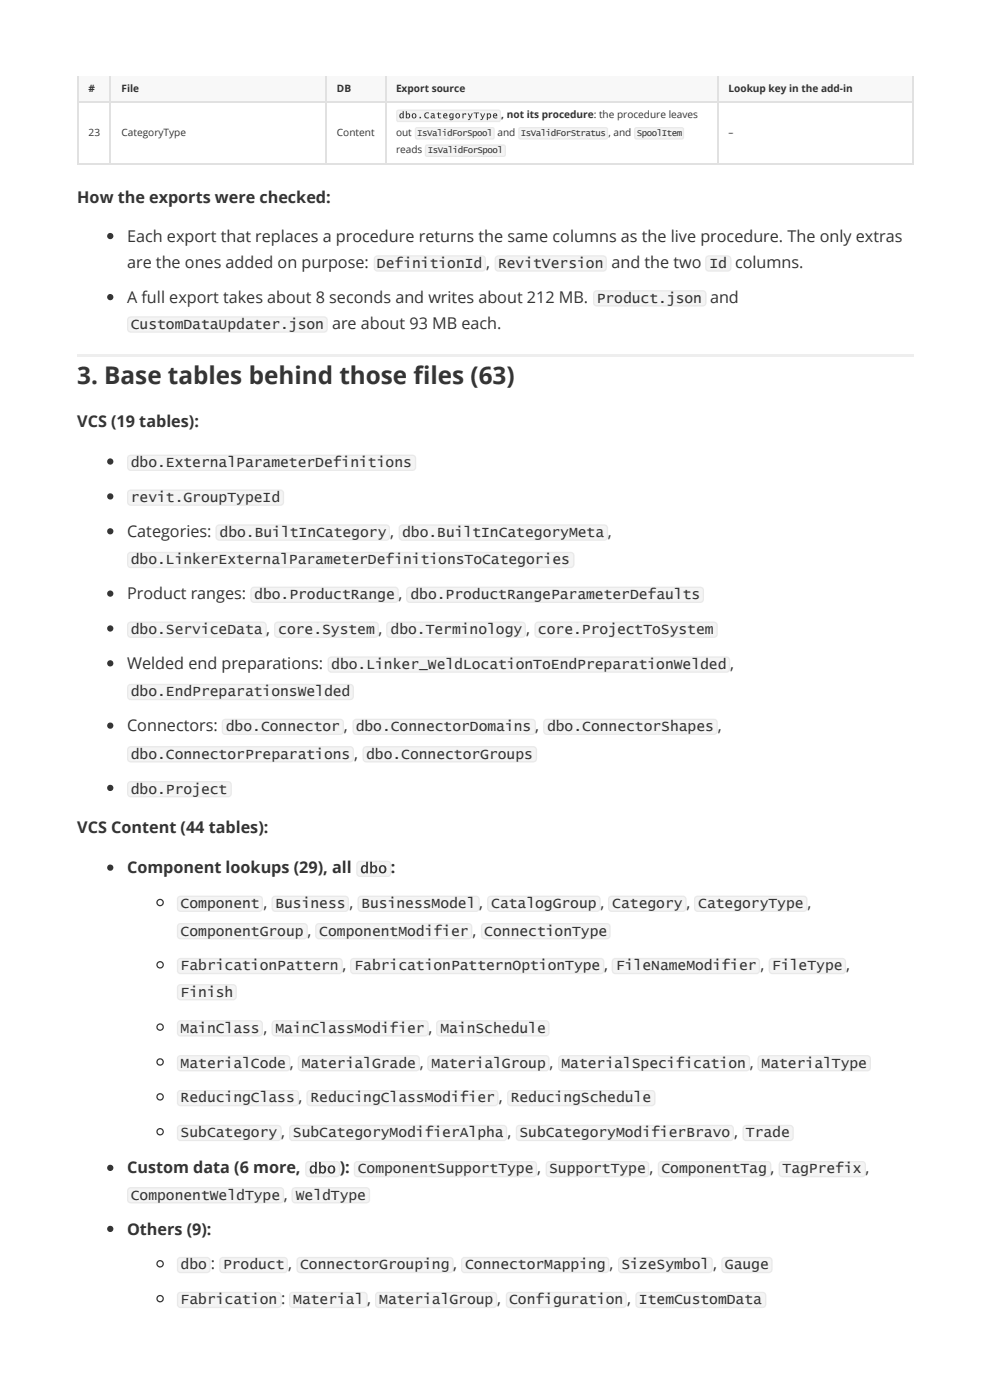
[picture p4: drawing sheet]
<svg xmlns="http://www.w3.org/2000/svg" width="210mm" height="297mm" viewBox="0 0 210 297" stroke-linecap="round" stroke-linejoin="round" font-family="sans-serif">
<g fill="#f8f8f8">
<path d="M16.7 16.1h6.8v5.6h-6.8z"/>
<path d="M23.5 16.1h45.8v5.6h-45.8z"/>
<path d="M69.3 16.1h12.5v5.6h-12.5z"/>
<path d="M81.8 16.1h70.6v5.6h-70.6z"/>
<path d="M152.4 16.1h41.5v5.6h-41.5z"/>
</g>
<path d="M16.4 16h177.5M16.5 15.9v19M23.4 15.9v19M69.2 15.9v19M81.9 15.9v19M152.5 15.9v19M193.8 15.9v19M16.4 21.6h177.5M16.4 34.8h177.5" fill="none" stroke="#dfe2e5" stroke-width=".26"/>
<path d="M84.3 23.4l.3-.1h21.3l.2 .1 .3 .3v1.7l-.2 .4-.3 .1h-21.3l-.2-.1-.3-.3v-1.7z" fill="#f3f4f4"/>
<path d="M84.4 23.5l21.5-.1 .3 .3v1.7l-.3 .4h-21.3l-.3-.3z" fill="none" stroke="#e7eaed" stroke-width=".26"/>
<path d="M88.3 27.1l.3-.1h16l.4 .4v1.8l-.2 .3-.3 .1h-16l-.4-.4v-1.7z" fill="#f3f4f4"/>
<path d="M88.3 27.2l16.3-.1 .3 .3v1.8l-.4 .3h-16l-.3-.4z" fill="none" stroke="#e7eaed" stroke-width=".26"/>
<path d="M110.2 27.1l.4-.1h18.1l.4 .4v1.8l-.2 .3-.3 .1h-18.1l-.4-.4v-1.7z" fill="#f3f4f4"/>
<path d="M110.3 27.2l18.4-.1 .3 .3v1.8l-.4 .3h-18.1l-.3-.4z" fill="none" stroke="#e7eaed" stroke-width=".26"/>
<path d="M134.8 27.1l.4-.1h9.7l.3 .4v1.8l-.2 .3-.2 .1h-9.7l-.4-.4v-1.7z" fill="#f3f4f4"/>
<path d="M134.9 27.2l9.9-.1 .3 .3v1.8l-.3 .3h-9.7l-.3-.4z" fill="none" stroke="#e7eaed" stroke-width=".26"/>
<path d="M90.4 30.8l.3-.1h16.3l.4 .4v1.8l-.2 .4h-.3h-16.3l-.4-.4v-1.7z" fill="#f3f4f4"/>
<path d="M90.5 30.9l16.5-.1 .3 .3v1.8l-.4 .3h-16.3l-.2-.4z" fill="none" stroke="#e7eaed" stroke-width=".26"/>
<circle cx="23.4" cy="50.1" r=".66" fill="#333"/>
<path d="M79.6 54.5l.6-.3h22.2a.79 .79 0 0 1 .8 .8v1.9a.79 .79 0 0 1-.8 .8h-22.2a.79 .79 0 0 1-.8-.8v-1.9z" fill="#f3f4f4"/>
<path d="M79.7 54.6l.5-.2h22.2a.66 .66 0 0 1 .7 .6v1.9a.66 .66 0 0 1-.7 .6h-22.2a.66 .66 0 0 1-.7-.6v-1.9z" fill="none" stroke="#e7eaed" stroke-width=".26"/>
<path d="M105.3 54.5l.5-.3h22.3a.79 .79 0 0 1 .8 .8v1.9a.79 .79 0 0 1-.8 .8h-22.3a.79 .79 0 0 1-.8-.8v-1.9z" fill="#f3f4f4"/>
<path d="M105.4 54.6l.4-.2h22.3a.66 .66 0 0 1 .6 .6v1.9a.66 .66 0 0 1-.6 .6h-22.3a.66 .66 0 0 1-.6-.6v-1.9z" fill="none" stroke="#e7eaed" stroke-width=".26"/>
<path d="M150 54.5l.5-.3h4a.79 .79 0 0 1 .8 .8v1.9a.79 .79 0 0 1-.8 .8h-4a.79 .79 0 0 1-.7-.8v-1.9z" fill="#f3f4f4"/>
<path d="M150.1 54.6l.4-.2h4a.66 .66 0 0 1 .7 .6v1.9a.66 .66 0 0 1-.7 .6h-4a.66 .66 0 0 1-.6-.6v-1.9z" fill="none" stroke="#e7eaed" stroke-width=".26"/>
<circle cx="23.4" cy="63.1" r=".66" fill="#333"/>
<path d="M126.2 61.9l.5-.3h22.5a.79 .79 0 0 1 .8 .8v1.9a.79 .79 0 0 1-.8 .8h-22.5a.79 .79 0 0 1-.8-.8v-1.9z" fill="#f3f4f4"/>
<path d="M126.3 62l.4-.2h22.5a.66 .66 0 0 1 .7 .6v1.9a.66 .66 0 0 1-.7 .7h-22.5a.66 .66 0 0 1-.6-.7v-1.9z" fill="none" stroke="#e7eaed" stroke-width=".26"/>
<path d="M27.2 67.4l.6-.2h41a.79 .79 0 0 1 .8 .8v1.9a.79 .79 0 0 1-.8 .7h-41a.79 .79 0 0 1-.8-.7v-1.9z" fill="#f3f4f4"/>
<path d="M27.3 67.5l.5-.2h41a.66 .66 0 0 1 .7 .7v1.9a.66 .66 0 0 1-.7 .6h-41a.66 .66 0 0 1-.7-.6v-1.9z" fill="none" stroke="#e7eaed" stroke-width=".26"/>
<path d="M16.4 75.1h177.5v.6h-177.5z" fill="#eee"/>
<circle cx="23.4" cy="98" r=".66" fill="#333"/>
<path d="M27.2 96.8l.6-.2h59.8a.79 .79 0 0 1 .8 .8v1.8a.79 .79 0 0 1-.8 .8h-59.8a.79 .79 0 0 1-.8-.8v-1.8z" fill="#f3f4f4"/>
<path d="M27.3 96.9l.5-.2h59.8a.66 .66 0 0 1 .6 .7v1.8a.66 .66 0 0 1-.6 .7h-59.8a.66 .66 0 0 1-.7-.7v-1.8z" fill="none" stroke="#e7eaed" stroke-width=".26"/>
<circle cx="23.4" cy="105.4" r=".66" fill="#333"/>
<path d="M27.2 104.2l.6-.2h31.7a.79 .79 0 0 1 .8 .8v1.8a.79 .79 0 0 1-.8 .8h-31.7a.79 .79 0 0 1-.8-.8v-1.8z" fill="#f3f4f4"/>
<path d="M27.3 104.3l.5-.2h31.7a.66 .66 0 0 1 .7 .7v1.8a.66 .66 0 0 1-.7 .7h-31.7a.66 .66 0 0 1-.7-.7v-1.8z" fill="none" stroke="#e7eaed" stroke-width=".26"/>
<circle cx="23.4" cy="112.8" r=".66" fill="#333"/>
<path d="M46 111.6l.6-.2h35.4a.79 .79 0 0 1 .8 .8v1.8a.79 .79 0 0 1-.8 .8h-35.4a.79 .79 0 0 1-.8-.8v-1.8z" fill="#f3f4f4"/>
<path d="M46.1 111.7l.5-.2h35.4a.66 .66 0 0 1 .7 .7v1.8a.66 .66 0 0 1-.7 .7h-35.4a.66 .66 0 0 1-.7-.7v-1.8z" fill="none" stroke="#e7eaed" stroke-width=".26"/>
<path d="M84.9 111.6l.6-.2h42.8a.79 .79 0 0 1 .8 .8v1.8a.79 .79 0 0 1-.8 .8h-42.8a.79 .79 0 0 1-.8-.8v-1.8z" fill="#f3f4f4"/>
<path d="M85 111.7l.5-.2h42.8a.66 .66 0 0 1 .7 .7v1.8a.66 .66 0 0 1-.7 .7h-42.8a.66 .66 0 0 1-.7-.7v-1.8z" fill="none" stroke="#e7eaed" stroke-width=".26"/>
<path d="M27.2 117.4l.6-.2h93.4a.79 .79 0 0 1 .8 .8v1.9a.79 .79 0 0 1-.8 .8h-93.4a.79 .79 0 0 1-.8-.8v-1.9z" fill="#f3f4f4"/>
<path d="M27.3 117.5l.5-.2h93.4a.66 .66 0 0 1 .6 .7v1.9a.66 .66 0 0 1-.6 .6h-93.4a.66 .66 0 0 1-.7-.6v-1.9z" fill="none" stroke="#e7eaed" stroke-width=".26"/>
<circle cx="23.4" cy="126.1" r=".66" fill="#333"/>
<path d="M53.4 124.9l.6-.3h29.9a.79 .79 0 0 1 .8 .8v1.9a.79 .79 0 0 1-.8 .8h-29.9a.79 .79 0 0 1-.8-.8v-1.9z" fill="#f3f4f4"/>
<path d="M53.5 124.9l.5-.1h29.9a.66 .66 0 0 1 .6 .6v1.9a.66 .66 0 0 1-.6 .6h-29.9a.66 .66 0 0 1-.7-.6v-1.9z" fill="none" stroke="#e7eaed" stroke-width=".26"/>
<path d="M86.5 124.9l.5-.3h61.7a.79 .79 0 0 1 .8 .8v1.9a.79 .79 0 0 1-.8 .8h-61.7a.79 .79 0 0 1-.7-.8v-1.9z" fill="#f3f4f4"/>
<path d="M86.6 124.9l.4-.1h61.7a.66 .66 0 0 1 .7 .6v1.9a.66 .66 0 0 1-.7 .6h-61.7a.66 .66 0 0 1-.6-.6v-1.9z" fill="none" stroke="#e7eaed" stroke-width=".26"/>
<circle cx="23.4" cy="133.5" r=".66" fill="#333"/>
<path d="M27.2 132.3l.6-.3h28a.79 .79 0 0 1 .8 .8v1.9a.79 .79 0 0 1-.8 .8h-28a.79 .79 0 0 1-.8-.8v-1.9z" fill="#f3f4f4"/>
<path d="M27.3 132.4l.5-.2h28a.66 .66 0 0 1 .7 .6v1.9a.66 .66 0 0 1-.7 .6h-28a.66 .66 0 0 1-.7-.6v-1.9z" fill="none" stroke="#e7eaed" stroke-width=".26"/>
<path d="M58.4 132.3l.6-.3h20.6a.79 .79 0 0 1 .8 .8v1.9a.79 .79 0 0 1-.8 .8h-20.6a.79 .79 0 0 1-.8-.8v-1.9z" fill="#f3f4f4"/>
<path d="M58.5 132.4l.5-.2h20.6a.66 .66 0 0 1 .7 .6v1.9a.66 .66 0 0 1-.7 .6h-20.6a.66 .66 0 0 1-.7-.6v-1.9z" fill="none" stroke="#e7eaed" stroke-width=".26"/>
<path d="M82.3 132.3l.5-.3h28.1a.79 .79 0 0 1 .8 .8v1.9a.79 .79 0 0 1-.8 .8h-28.1a.79 .79 0 0 1-.8-.8v-1.9z" fill="#f3f4f4"/>
<path d="M82.3 132.4l.5-.2h28.1a.66 .66 0 0 1 .6 .6v1.9a.66 .66 0 0 1-.6 .6h-28.1a.66 .66 0 0 1-.6-.6v-1.9z" fill="none" stroke="#e7eaed" stroke-width=".26"/>
<path d="M113.7 132.3l.6-.3h37.3a.79 .79 0 0 1 .8 .8v1.9a.79 .79 0 0 1-.8 .8h-37.3a.79 .79 0 0 1-.8-.8v-1.9z" fill="#f3f4f4"/>
<path d="M113.8 132.4l.5-.2h37.3a.66 .66 0 0 1 .7 .6v1.9a.66 .66 0 0 1-.7 .6h-37.3a.66 .66 0 0 1-.7-.6v-1.9z" fill="none" stroke="#e7eaed" stroke-width=".26"/>
<circle cx="23.4" cy="140.9" r=".66" fill="#333"/>
<path d="M69.8 139.7l.6-.3h83.9a.79 .79 0 0 1 .7 .8v1.9a.79 .79 0 0 1-.7 .8h-83.9a.79 .79 0 0 1-.8-.8v-1.9z" fill="#f3f4f4"/>
<path d="M69.9 139.8l.5-.2h83.9a.66 .66 0 0 1 .6 .6v1.9a.66 .66 0 0 1-.6 .6h-83.9a.66 .66 0 0 1-.7-.6v-1.9z" fill="none" stroke="#e7eaed" stroke-width=".26"/>
<path d="M27.2 145.5l.6-.2h46.5a.79 .79 0 0 1 .8 .8v1.8a.79 .79 0 0 1-.8 .8h-46.5a.79 .79 0 0 1-.8-.8v-1.8z" fill="#f3f4f4"/>
<path d="M27.3 145.6l.5-.2h46.5a.66 .66 0 0 1 .7 .7v1.8a.66 .66 0 0 1-.7 .7h-46.5a.66 .66 0 0 1-.7-.7v-1.8z" fill="none" stroke="#e7eaed" stroke-width=".26"/>
<circle cx="23.4" cy="154.1" r=".66" fill="#333"/>
<path d="M47.3 152.9l.6-.2h24.3a.79 .79 0 0 1 .8 .8v1.8a.79 .79 0 0 1-.8 .8h-24.3a.79 .79 0 0 1-.8-.8v-1.8z" fill="#f3f4f4"/>
<path d="M47.4 153l.5-.2h24.3a.66 .66 0 0 1 .7 .7v1.8a.66 .66 0 0 1-.7 .7h-24.3a.66 .66 0 0 1-.7-.7v-1.8z" fill="none" stroke="#e7eaed" stroke-width=".26"/>
<path d="M75.1 152.9l.6-.2h37.3a.79 .79 0 0 1 .8 .8v1.8a.79 .79 0 0 1-.8 .8h-37.3a.79 .79 0 0 1-.8-.8v-1.8z" fill="#f3f4f4"/>
<path d="M75.2 153l.5-.2h37.3a.66 .66 0 0 1 .6 .7v1.8a.66 .66 0 0 1-.6 .7h-37.3a.66 .66 0 0 1-.7-.7v-1.8z" fill="none" stroke="#e7eaed" stroke-width=".26"/>
<path d="M115.6 152.9l.6-.2h35.4a.79 .79 0 0 1 .8 .8v1.8a.79 .79 0 0 1-.8 .8h-35.4a.79 .79 0 0 1-.8-.8v-1.8z" fill="#f3f4f4"/>
<path d="M115.7 153l.5-.2h35.4a.66 .66 0 0 1 .7 .7v1.8a.66 .66 0 0 1-.7 .7h-35.4a.66 .66 0 0 1-.7-.7v-1.8z" fill="none" stroke="#e7eaed" stroke-width=".26"/>
<path d="M27.2 158.7l.6-.2h46.5a.79 .79 0 0 1 .8 .8v1.8a.79 .79 0 0 1-.8 .8h-46.5a.79 .79 0 0 1-.8-.8v-1.8z" fill="#f3f4f4"/>
<path d="M27.3 158.8l.5-.2h46.5a.66 .66 0 0 1 .7 .7v1.8a.66 .66 0 0 1-.7 .7h-46.5a.66 .66 0 0 1-.7-.7v-1.8z" fill="none" stroke="#e7eaed" stroke-width=".26"/>
<path d="M77.2 158.7l.6-.2h35.4a.79 .79 0 0 1 .8 .8v1.8a.79 .79 0 0 1-.8 .8h-35.4a.79 .79 0 0 1-.8-.8v-1.8z" fill="#f3f4f4"/>
<path d="M77.3 158.8l.5-.2h35.4a.66 .66 0 0 1 .7 .7v1.8a.66 .66 0 0 1-.7 .7h-35.4a.66 .66 0 0 1-.7-.7v-1.8z" fill="none" stroke="#e7eaed" stroke-width=".26"/>
<circle cx="23.4" cy="167.3" r=".66" fill="#333"/>
<path d="M27.2 166.1l.6-.2h20.6a.79 .79 0 0 1 .8 .8v1.8a.79 .79 0 0 1-.8 .8h-20.6a.79 .79 0 0 1-.8-.8v-1.8z" fill="#f3f4f4"/>
<path d="M27.3 166.2l.5-.2h20.6a.66 .66 0 0 1 .7 .7v1.8a.66 .66 0 0 1-.7 .7h-20.6a.66 .66 0 0 1-.7-.7v-1.8z" fill="none" stroke="#e7eaed" stroke-width=".26"/>
<circle cx="23.4" cy="184.3" r=".66" fill="#333"/>
<path d="M75.9 183.1l.6-.3h5.8a.79 .79 0 0 1 .8 .8v1.9a.79 .79 0 0 1-.8 .8h-5.8a.79 .79 0 0 1-.8-.8v-1.9z" fill="#f3f4f4"/>
<path d="M76 183.2l.5-.2h5.8a.66 .66 0 0 1 .6 .6v1.9a.66 .66 0 0 1-.6 .6h-5.8a.66 .66 0 0 1-.7-.6v-1.9z" fill="none" stroke="#e7eaed" stroke-width=".26"/>
<circle cx="34" cy="191.7" r=".66" fill="none" stroke="#333" stroke-width=".26"/>
<path d="M37.8 190.5l.6-.3h16.6a.79 .79 0 0 1 .8 .8v1.9a.79 .79 0 0 1-.8 .8h-16.6a.79 .79 0 0 1-.8-.8v-1.9z" fill="#f3f4f4"/>
<path d="M37.9 190.6l.5-.2h16.6a.66 .66 0 0 1 .7 .6v1.9a.66 .66 0 0 1-.7 .6h-16.6a.66 .66 0 0 1-.7-.6v-1.9z" fill="none" stroke="#e7eaed" stroke-width=".26"/>
<path d="M57.9 190.5l.6-.3h14.8a.79 .79 0 0 1 .8 .8v1.9a.79 .79 0 0 1-.8 .8h-14.8a.79 .79 0 0 1-.8-.8v-1.9z" fill="#f3f4f4"/>
<path d="M58 190.6l.5-.2h14.8a.66 .66 0 0 1 .7 .6v1.9a.66 .66 0 0 1-.7 .6h-14.8a.66 .66 0 0 1-.7-.6v-1.9z" fill="none" stroke="#e7eaed" stroke-width=".26"/>
<path d="M76.2 190.5l.5-.3h24.4a.79 .79 0 0 1 .8 .8v1.9a.79 .79 0 0 1-.8 .8h-24.4a.79 .79 0 0 1-.8-.8v-1.9z" fill="#f3f4f4"/>
<path d="M76.3 190.6l.4-.2h24.4a.66 .66 0 0 1 .6 .6v1.9a.66 .66 0 0 1-.6 .6h-24.4a.66 .66 0 0 1-.6-.6v-1.9z" fill="none" stroke="#e7eaed" stroke-width=".26"/>
<path d="M103.7 190.5l.5-.3h22.5a.79 .79 0 0 1 .8 .8v1.9a.79 .79 0 0 1-.8 .8h-22.5a.79 .79 0 0 1-.7-.8v-1.9z" fill="#f3f4f4"/>
<path d="M103.8 190.6l.4-.2h22.5a.66 .66 0 0 1 .7 .6v1.9a.66 .66 0 0 1-.7 .6h-22.5a.66 .66 0 0 1-.6-.6v-1.9z" fill="none" stroke="#e7eaed" stroke-width=".26"/>
<path d="M129.3 190.5l.6-.3h15.1a.79 .79 0 0 1 .8 .8v1.9a.79 .79 0 0 1-.8 .8h-15.1a.79 .79 0 0 1-.8-.8v-1.9z" fill="#f3f4f4"/>
<path d="M129.4 190.6l.5-.2h15.1a.66 .66 0 0 1 .7 .6v1.9a.66 .66 0 0 1-.7 .6h-15.1a.66 .66 0 0 1-.7-.6v-1.9z" fill="none" stroke="#e7eaed" stroke-width=".26"/>
<path d="M147.6 190.5l.6-.3h22.5a.79 .79 0 0 1 .7 .8v1.9a.79 .79 0 0 1-.7 .8h-22.5a.79 .79 0 0 1-.8-.8v-1.9z" fill="#f3f4f4"/>
<path d="M147.7 190.6l.5-.2h22.5a.66 .66 0 0 1 .6 .6v1.9a.66 .66 0 0 1-.6 .6h-22.5a.66 .66 0 0 1-.7-.6v-1.9z" fill="none" stroke="#e7eaed" stroke-width=".26"/>
<path d="M37.8 196.3l.6-.2h26.2a.79 .79 0 0 1 .8 .8v1.8a.79 .79 0 0 1-.8 .8h-26.2a.79 .79 0 0 1-.8-.8v-1.8z" fill="#f3f4f4"/>
<path d="M37.9 196.4l.5-.2h26.2a.66 .66 0 0 1 .6 .7v1.8a.66 .66 0 0 1-.6 .7h-26.2a.66 .66 0 0 1-.7-.7v-1.8z" fill="none" stroke="#e7eaed" stroke-width=".26"/>
<path d="M67.2 196.3l.5-.2h31.8a.79 .79 0 0 1 .8 .8v1.8a.79 .79 0 0 1-.8 .8h-31.8a.79 .79 0 0 1-.8-.8v-1.8z" fill="#f3f4f4"/>
<path d="M67.3 196.4l.4-.2h31.8a.66 .66 0 0 1 .6 .7v1.8a.66 .66 0 0 1-.6 .7h-31.8a.66 .66 0 0 1-.6-.7v-1.8z" fill="none" stroke="#e7eaed" stroke-width=".26"/>
<path d="M102.4 196.3l.5-.2h26a.79 .79 0 0 1 .7 .8v1.8a.79 .79 0 0 1-.7 .8h-26a.79 .79 0 0 1-.8-.8v-1.8z" fill="#f3f4f4"/>
<path d="M102.5 196.4l.4-.2h26a.66 .66 0 0 1 .6 .7v1.8a.66 .66 0 0 1-.6 .7h-26a.66 .66 0 0 1-.6-.7v-1.8z" fill="none" stroke="#e7eaed" stroke-width=".26"/>
<circle cx="34" cy="204.9" r=".66" fill="none" stroke="#333" stroke-width=".26"/>
<path d="M37.8 203.7l.6-.2h33.6a.79 .79 0 0 1 .8 .8v1.8a.79 .79 0 0 1-.8 .8h-33.6a.79 .79 0 0 1-.8-.8v-1.8z" fill="#f3f4f4"/>
<path d="M37.9 203.8l.5-.2h33.6a.66 .66 0 0 1 .6 .7v1.8a.66 .66 0 0 1-.6 .7h-33.6a.66 .66 0 0 1-.7-.7v-1.8z" fill="none" stroke="#e7eaed" stroke-width=".26"/>
<path d="M74.6 203.7l.5-.2h52.4a.79 .79 0 0 1 .8 .8v1.8a.79 .79 0 0 1-.8 .8h-52.4a.79 .79 0 0 1-.8-.8v-1.8z" fill="#f3f4f4"/>
<path d="M74.7 203.8l.4-.2h52.4a.66 .66 0 0 1 .7 .7v1.8a.66 .66 0 0 1-.7 .7h-52.4a.66 .66 0 0 1-.6-.7v-1.8z" fill="none" stroke="#e7eaed" stroke-width=".26"/>
<path d="M130.1 203.7l.6-.2h29.9a.79 .79 0 0 1 .8 .8v1.8a.79 .79 0 0 1-.8 .8h-29.9a.79 .79 0 0 1-.8-.8v-1.8z" fill="#f3f4f4"/>
<path d="M130.2 203.8l.5-.2h29.9a.66 .66 0 0 1 .7 .7v1.8a.66 .66 0 0 1-.7 .7h-29.9a.66 .66 0 0 1-.7-.7v-1.8z" fill="none" stroke="#e7eaed" stroke-width=".26"/>
<path d="M163.5 203.7l.5-.2h14.9a.79 .79 0 0 1 .8 .8v1.8a.79 .79 0 0 1-.8 .8h-14.9a.79 .79 0 0 1-.8-.8v-1.8z" fill="#f3f4f4"/>
<path d="M163.6 203.8l.4-.2h14.9a.66 .66 0 0 1 .6 .7v1.8a.66 .66 0 0 1-.6 .7h-14.9a.66 .66 0 0 1-.6-.7v-1.8z" fill="none" stroke="#e7eaed" stroke-width=".26"/>
<path d="M37.8 209.3l.6-.3h11.1a.79 .79 0 0 1 .8 .8v1.9a.79 .79 0 0 1-.8 .8h-11.1a.79 .79 0 0 1-.8-.8v-1.9z" fill="#f3f4f4"/>
<path d="M37.9 209.3l.5-.1h11.1a.66 .66 0 0 1 .6 .6v1.9a.66 .66 0 0 1-.6 .6h-11.1a.66 .66 0 0 1-.7-.6v-1.9z" fill="none" stroke="#e7eaed" stroke-width=".26"/>
<circle cx="34" cy="218.1" r=".66" fill="none" stroke="#333" stroke-width=".26"/>
<path d="M37.8 216.9l.6-.2h16.6a.79 .79 0 0 1 .8 .8v1.8a.79 .79 0 0 1-.8 .8h-16.6a.79 .79 0 0 1-.8-.8v-1.8z" fill="#f3f4f4"/>
<path d="M37.9 217l.5-.2h16.6a.66 .66 0 0 1 .7 .7v1.8a.66 .66 0 0 1-.7 .7h-16.6a.66 .66 0 0 1-.7-.7v-1.8z" fill="none" stroke="#e7eaed" stroke-width=".26"/>
<path d="M57.9 216.9l.6-.2h31.7a.79 .79 0 0 1 .8 .8v1.8a.79 .79 0 0 1-.8 .8h-31.7a.79 .79 0 0 1-.8-.8v-1.8z" fill="#f3f4f4"/>
<path d="M58 217l.5-.2h31.7a.66 .66 0 0 1 .7 .7v1.8a.66 .66 0 0 1-.7 .7h-31.7a.66 .66 0 0 1-.7-.7v-1.8z" fill="none" stroke="#e7eaed" stroke-width=".26"/>
<path d="M92.8 216.9l.6-.2h22.5a.79 .79 0 0 1 .8 .8v1.8a.79 .79 0 0 1-.8 .8h-22.5a.79 .79 0 0 1-.8-.8v-1.8z" fill="#f3f4f4"/>
<path d="M92.9 217l.5-.2h22.5a.66 .66 0 0 1 .6 .7v1.8a.66 .66 0 0 1-.6 .7h-22.5a.66 .66 0 0 1-.7-.7v-1.8z" fill="none" stroke="#e7eaed" stroke-width=".26"/>
<circle cx="34" cy="225.6" r=".66" fill="none" stroke="#333" stroke-width=".26"/>
<path d="M37.8 224.3l.6-.2h22.5a.79 .79 0 0 1 .7 .8v1.8a.79 .79 0 0 1-.7 .8h-22.5a.79 .79 0 0 1-.8-.8v-1.8z" fill="#f3f4f4"/>
<path d="M37.9 224.4l.5-.2h22.5a.66 .66 0 0 1 .6 .7v1.8a.66 .66 0 0 1-.6 .7h-22.5a.66 .66 0 0 1-.7-.7v-1.8z" fill="none" stroke="#e7eaed" stroke-width=".26"/>
<path d="M63.5 224.3l.5-.2h24.4a.79 .79 0 0 1 .8 .8v1.8a.79 .79 0 0 1-.8 .8h-24.4a.79 .79 0 0 1-.8-.8v-1.8z" fill="#f3f4f4"/>
<path d="M63.6 224.4l.4-.2h24.4a.66 .66 0 0 1 .6 .7v1.8a.66 .66 0 0 1-.6 .7h-24.4a.66 .66 0 0 1-.6-.7v-1.8z" fill="none" stroke="#e7eaed" stroke-width=".26"/>
<path d="M91 224.3l.5-.2h24.4a.79 .79 0 0 1 .8 .8v1.8a.79 .79 0 0 1-.8 .8h-24.4a.79 .79 0 0 1-.7-.8v-1.8z" fill="#f3f4f4"/>
<path d="M91.1 224.4l.4-.2h24.4a.66 .66 0 0 1 .6 .7v1.8a.66 .66 0 0 1-.6 .7h-24.4a.66 .66 0 0 1-.6-.7v-1.8z" fill="none" stroke="#e7eaed" stroke-width=".26"/>
<path d="M118.8 224.3l.5-.2h39.2a.79 .79 0 0 1 .8 .8v1.8a.79 .79 0 0 1-.8 .8h-39.2a.79 .79 0 0 1-.8-.8v-1.8z" fill="#f3f4f4"/>
<path d="M118.9 224.4l.4-.2h39.2a.66 .66 0 0 1 .6 .7v1.8a.66 .66 0 0 1-.6 .7h-39.2a.66 .66 0 0 1-.6-.7v-1.8z" fill="none" stroke="#e7eaed" stroke-width=".26"/>
<path d="M161.1 224.3l.6-.2h22.4a.79 .79 0 0 1 .8 .8v1.8a.79 .79 0 0 1-.8 .8h-22.4a.79 .79 0 0 1-.8-.8v-1.8z" fill="#f3f4f4"/>
<path d="M161.2 224.4l.5-.2h22.4a.66 .66 0 0 1 .7 .7v1.8a.66 .66 0 0 1-.7 .7h-22.4a.66 .66 0 0 1-.7-.7v-1.8z" fill="none" stroke="#e7eaed" stroke-width=".26"/>
<circle cx="34" cy="233" r=".66" fill="none" stroke="#333" stroke-width=".26"/>
<path d="M37.8 231.7l.6-.2h24.3a.79 .79 0 0 1 .8 .8v1.9a.79 .79 0 0 1-.8 .8h-24.3a.79 .79 0 0 1-.8-.8v-1.9z" fill="#f3f4f4"/>
<path d="M37.9 231.8l.5-.2h24.3a.66 .66 0 0 1 .7 .7v1.9a.66 .66 0 0 1-.7 .6h-24.3a.66 .66 0 0 1-.7-.6v-1.9z" fill="none" stroke="#e7eaed" stroke-width=".26"/>
<path d="M65.3 231.7l.6-.2h39.1a.79 .79 0 0 1 .8 .8v1.9a.79 .79 0 0 1-.8 .8h-39.1a.79 .79 0 0 1-.8-.8v-1.9z" fill="#f3f4f4"/>
<path d="M65.4 231.8l.5-.2h39.1a.66 .66 0 0 1 .7 .7v1.9a.66 .66 0 0 1-.7 .6h-39.1a.66 .66 0 0 1-.7-.6v-1.9z" fill="none" stroke="#e7eaed" stroke-width=".26"/>
<path d="M107.9 231.7l.6-.2h29.9a.79 .79 0 0 1 .8 .8v1.9a.79 .79 0 0 1-.8 .8h-29.9a.79 .79 0 0 1-.8-.8v-1.9z" fill="#f3f4f4"/>
<path d="M108 231.8l.5-.2h29.9a.66 .66 0 0 1 .6 .7v1.9a.66 .66 0 0 1-.6 .6h-29.9a.66 .66 0 0 1-.7-.6v-1.9z" fill="none" stroke="#e7eaed" stroke-width=".26"/>
<circle cx="34" cy="240.4" r=".66" fill="none" stroke="#333" stroke-width=".26"/>
<path d="M37.8 239.2l.6-.3h20.6a.79 .79 0 0 1 .8 .8v1.9a.79 .79 0 0 1-.8 .8h-20.6a.79 .79 0 0 1-.8-.8v-1.9z" fill="#f3f4f4"/>
<path d="M37.9 239.2l.5-.1h20.6a.66 .66 0 0 1 .7 .6v1.9a.66 .66 0 0 1-.7 .6h-20.6a.66 .66 0 0 1-.7-.6v-1.9z" fill="none" stroke="#e7eaed" stroke-width=".26"/>
<path d="M61.6 239.2l.6-.3h44.7a.79 .79 0 0 1 .8 .8v1.9a.79 .79 0 0 1-.8 .8h-44.7a.79 .79 0 0 1-.8-.8v-1.9z" fill="#f3f4f4"/>
<path d="M61.7 239.2l.5-.1h44.7a.66 .66 0 0 1 .7 .6v1.9a.66 .66 0 0 1-.7 .6h-44.7a.66 .66 0 0 1-.7-.6v-1.9z" fill="none" stroke="#e7eaed" stroke-width=".26"/>
<path d="M109.8 239.2l.5-.3h44.7a.79 .79 0 0 1 .8 .8v1.9a.79 .79 0 0 1-.8 .8h-44.7a.79 .79 0 0 1-.8-.8v-1.9z" fill="#f3f4f4"/>
<path d="M109.9 239.2l.4-.1h44.7a.66 .66 0 0 1 .7 .6v1.9a.66 .66 0 0 1-.7 .6h-44.7a.66 .66 0 0 1-.6-.6v-1.9z" fill="none" stroke="#e7eaed" stroke-width=".26"/>
<path d="M157.9 239.2l.6-.3h9.2a.79 .79 0 0 1 .8 .8v1.9a.79 .79 0 0 1-.8 .8h-9.2a.79 .79 0 0 1-.8-.8v-1.9z" fill="#f3f4f4"/>
<path d="M158 239.2l.5-.1h9.2a.66 .66 0 0 1 .7 .6v1.9a.66 .66 0 0 1-.7 .6h-9.2a.66 .66 0 0 1-.7-.6v-1.9z" fill="none" stroke="#e7eaed" stroke-width=".26"/>
<circle cx="23.4" cy="248" r=".66" fill="#333"/>
<path d="M65.1 246.8l.5-.2h5.8a.79 .79 0 0 1 .8 .8v1.8a.79 .79 0 0 1-.8 .8h-5.8a.79 .79 0 0 1-.8-.8v-1.8z" fill="#f3f4f4"/>
<path d="M65.1 246.9l.5-.2h5.8a.66 .66 0 0 1 .7 .7v1.8a.66 .66 0 0 1-.7 .7h-5.8a.66 .66 0 0 1-.6-.7v-1.8z" fill="none" stroke="#e7eaed" stroke-width=".26"/>
<path d="M75.4 246.8l.5-.2h37.3a.79 .79 0 0 1 .8 .8v1.8a.79 .79 0 0 1-.8 .8h-37.3a.79 .79 0 0 1-.8-.8v-1.8z" fill="#f3f4f4"/>
<path d="M75.5 246.9l.4-.2h37.3a.66 .66 0 0 1 .7 .7v1.8a.66 .66 0 0 1-.7 .7h-37.3a.66 .66 0 0 1-.6-.7v-1.8z" fill="none" stroke="#e7eaed" stroke-width=".26"/>
<path d="M116.1 246.8l.6-.2h20.4a.79 .79 0 0 1 .7 .8v1.8a.79 .79 0 0 1-.7 .8h-20.4a.79 .79 0 0 1-.8-.8v-1.8z" fill="#f3f4f4"/>
<path d="M116.2 246.9l.5-.2h20.4a.66 .66 0 0 1 .6 .7v1.8a.66 .66 0 0 1-.6 .7h-20.4a.66 .66 0 0 1-.7-.7v-1.8z" fill="none" stroke="#e7eaed" stroke-width=".26"/>
<path d="M139.9 246.8l.6-.2h22.5a.79 .79 0 0 1 .8 .8v1.8a.79 .79 0 0 1-.8 .8h-22.5a.79 .79 0 0 1-.8-.8v-1.8z" fill="#f3f4f4"/>
<path d="M140 246.9l.5-.2h22.5a.66 .66 0 0 1 .6 .7v1.8a.66 .66 0 0 1-.6 .7h-22.5a.66 .66 0 0 1-.7-.7v-1.8z" fill="none" stroke="#e7eaed" stroke-width=".26"/>
<path d="M165.6 246.8l.6-.2h16.9a.79 .79 0 0 1 .8 .8v1.8a.79 .79 0 0 1-.8 .8h-16.9a.79 .79 0 0 1-.8-.8v-1.8z" fill="#f3f4f4"/>
<path d="M165.7 246.9l.5-.2h16.9a.66 .66 0 0 1 .7 .7v1.8a.66 .66 0 0 1-.7 .7h-16.9a.66 .66 0 0 1-.7-.7v-1.8z" fill="none" stroke="#e7eaed" stroke-width=".26"/>
<path d="M27.2 252.4l.6-.3h31.7a.79 .79 0 0 1 .8 .8v1.9a.79 .79 0 0 1-.8 .8h-31.7a.79 .79 0 0 1-.8-.8v-1.9z" fill="#f3f4f4"/>
<path d="M27.3 252.5l.5-.2h31.7a.66 .66 0 0 1 .7 .6v1.9a.66 .66 0 0 1-.7 .7h-31.7a.66 .66 0 0 1-.7-.7v-1.9z" fill="none" stroke="#e7eaed" stroke-width=".26"/>
<path d="M62.1 252.4l.6-.3h15.1a.79 .79 0 0 1 .8 .8v1.9a.79 .79 0 0 1-.8 .8h-15.1a.79 .79 0 0 1-.8-.8v-1.9z" fill="#f3f4f4"/>
<path d="M62.2 252.5l.5-.2h15.1a.66 .66 0 0 1 .6 .6v1.9a.66 .66 0 0 1-.6 .7h-15.1a.66 .66 0 0 1-.7-.7v-1.9z" fill="none" stroke="#e7eaed" stroke-width=".26"/>
<circle cx="23.4" cy="261" r=".66" fill="#333"/>
<circle cx="34" cy="268.4" r=".66" fill="none" stroke="#333" stroke-width=".26"/>
<path d="M37.8 267.2l.6-.2h5.5a.79 .79 0 0 1 .8 .8v1.8a.79 .79 0 0 1-.8 .8h-5.5a.79 .79 0 0 1-.8-.8v-1.8z" fill="#f3f4f4"/>
<path d="M37.9 267.3l.5-.2h5.5a.66 .66 0 0 1 .7 .7v1.8a.66 .66 0 0 1-.7 .7h-5.5a.66 .66 0 0 1-.7-.7v-1.8z" fill="none" stroke="#e7eaed" stroke-width=".26"/>
<path d="M46.8 267.2l.6-.2h12.9a.79 .79 0 0 1 .8 .8v1.8a.79 .79 0 0 1-.8 .8h-12.9a.79 .79 0 0 1-.8-.8v-1.8z" fill="#f3f4f4"/>
<path d="M46.9 267.3l.5-.2h12.9a.66 .66 0 0 1 .7 .7v1.8a.66 .66 0 0 1-.7 .7h-12.9a.66 .66 0 0 1-.7-.7v-1.8z" fill="none" stroke="#e7eaed" stroke-width=".26"/>
<path d="M63.2 267.2l.6-.2h31.7a.79 .79 0 0 1 .8 .8v1.8a.79 .79 0 0 1-.8 .8h-31.7a.79 .79 0 0 1-.8-.8v-1.8z" fill="#f3f4f4"/>
<path d="M63.3 267.3l.5-.2h31.7a.66 .66 0 0 1 .7 .7v1.8a.66 .66 0 0 1-.7 .7h-31.7a.66 .66 0 0 1-.7-.7v-1.8z" fill="none" stroke="#e7eaed" stroke-width=".26"/>
<path d="M98.1 267.2l.6-.2h29.9a.79 .79 0 0 1 .8 .8v1.8a.79 .79 0 0 1-.8 .8h-29.9a.79 .79 0 0 1-.8-.8v-1.8z" fill="#f3f4f4"/>
<path d="M98.2 267.3l.5-.2h29.9a.66 .66 0 0 1 .6 .7v1.8a.66 .66 0 0 1-.6 .7h-29.9a.66 .66 0 0 1-.7-.7v-1.8z" fill="none" stroke="#e7eaed" stroke-width=".26"/>
<path d="M131.5 267.2l.5-.2h18.5a.79 .79 0 0 1 .8 .8v1.8a.79 .79 0 0 1-.8 .8h-18.5a.79 .79 0 0 1-.8-.8v-1.8z" fill="#f3f4f4"/>
<path d="M131.6 267.3l.4-.2h18.5a.66 .66 0 0 1 .7 .7v1.8a.66 .66 0 0 1-.7 .7h-18.5a.66 .66 0 0 1-.6-.7v-1.8z" fill="none" stroke="#e7eaed" stroke-width=".26"/>
<path d="M153.4 267.2l.6-.2h9.2a.79 .79 0 0 1 .8 .8v1.8a.79 .79 0 0 1-.8 .8h-9.2a.79 .79 0 0 1-.8-.8v-1.8z" fill="#f3f4f4"/>
<path d="M153.5 267.3l.5-.2h9.2a.66 .66 0 0 1 .7 .7v1.8a.66 .66 0 0 1-.7 .7h-9.2a.66 .66 0 0 1-.7-.7v-1.8z" fill="none" stroke="#e7eaed" stroke-width=".26"/>
<circle cx="34" cy="275.8" r=".66" fill="none" stroke="#333" stroke-width=".26"/>
<path d="M37.8 274.6l.6-.2h20.6a.79 .79 0 0 1 .8 .8v1.8a.79 .79 0 0 1-.8 .8h-20.6a.79 .79 0 0 1-.8-.8v-1.8z" fill="#f3f4f4"/>
<path d="M37.9 274.7l.5-.2h20.6a.66 .66 0 0 1 .7 .7v1.8a.66 .66 0 0 1-.7 .7h-20.6a.66 .66 0 0 1-.7-.7v-1.8z" fill="none" stroke="#e7eaed" stroke-width=".26"/>
<path d="M61.6 274.6l.6-.2h15.1a.79 .79 0 0 1 .8 .8v1.8a.79 .79 0 0 1-.8 .8h-15.1a.79 .79 0 0 1-.8-.8v-1.8z" fill="#f3f4f4"/>
<path d="M61.7 274.7l.5-.2h15.1a.66 .66 0 0 1 .6 .7v1.8a.66 .66 0 0 1-.6 .7h-15.1a.66 .66 0 0 1-.7-.7v-1.8z" fill="none" stroke="#e7eaed" stroke-width=".26"/>
<path d="M79.9 274.6l.5-.2h24.4a.79 .79 0 0 1 .8 .8v1.8a.79 .79 0 0 1-.8 .8h-24.4a.79 .79 0 0 1-.8-.8v-1.8z" fill="#f3f4f4"/>
<path d="M80 274.7l.4-.2h24.4a.66 .66 0 0 1 .6 .7v1.8a.66 .66 0 0 1-.6 .7h-24.4a.66 .66 0 0 1-.6-.7v-1.8z" fill="none" stroke="#e7eaed" stroke-width=".26"/>
<path d="M107.7 274.6l.5-.2h24.1a.79 .79 0 0 1 .8 .8v1.8a.79 .79 0 0 1-.8 .8h-24.1a.79 .79 0 0 1-.8-.8v-1.8z" fill="#f3f4f4"/>
<path d="M107.7 274.7l.5-.2h24.1a.66 .66 0 0 1 .7 .7v1.8a.66 .66 0 0 1-.7 .7h-24.1a.66 .66 0 0 1-.6-.7v-1.8z" fill="none" stroke="#e7eaed" stroke-width=".26"/>
<path d="M135.2 274.6l.5-.2h26.2a.79 .79 0 0 1 .8 .8v1.8a.79 .79 0 0 1-.8 .8h-26.2a.79 .79 0 0 1-.8-.8v-1.8z" fill="#f3f4f4"/>
<path d="M135.3 274.7l.4-.2h26.2a.66 .66 0 0 1 .7 .7v1.8a.66 .66 0 0 1-.7 .7h-26.2a.66 .66 0 0 1-.6-.7v-1.8z" fill="none" stroke="#e7eaed" stroke-width=".26"/>
<g fill="#fff">
<path d="M0 -.1h210.3v16.2h-210.3z"/>
<path d="M0 281.1h210.3v16.1h-210.3z"/>
</g>
<text font-size="5.2" fill="#333" x="16.4" y="81.5">3. Base tables behind those files (63)</text>
<g font-size="3.4" fill="#333">
<text x="16.4" y="43.1">How the exports were checked:</text>
<text x="27" y="51.3">Each export that replaces a procedure returns the same columns as the live procedure. The only extras</text>
<text x="27" y="56.9">are the ones added on purpose: DefinitionId , RevitVersion and the two Id columns.</text>
<text x="27" y="64.3">A full export takes about 8 seconds and writes about 212 MB. Product.json and</text>
<text x="16.4" y="90.8">VCS (19 tables):</text>
<text x="27" y="114">Categories: dbo.BuiltInCategory , dbo.BuiltInCategoryMeta ,</text>
<text x="27" y="127.3">Product ranges: dbo.ProductRange , dbo.ProductRangeParameterDefaults</text>
<text x="27" y="142.1">Welded end preparations: dbo.Linker_WeldLocationToEndPreparationWelded ,</text>
<text x="27" y="155.3">Connectors: dbo.Connector , dbo.ConnectorDomains , dbo.ConnectorShapes ,</text>
<text x="16.4" y="177">VCS Content (44 tables):</text>
<text x="27" y="185.5">Component lookups (29), all dbo :</text>
<text x="27" y="249.2">Custom data (6 more, dbo ): ComponentSupportType , SupportType , ComponentTag , TagPrefix ,</text>
<text x="27" y="262.2">Others (9):</text>
</g>
<g font-size="3.1" fill="#333">
<text x="27.8" y="69.9">CustomDataUpdater.json are about 93 MB each.</text>
<text x="27.8" y="99.2">dbo.ExternalParameterDefinitions</text>
<text x="27.8" y="106.6">revit.GroupTypeId</text>
<text x="27.8" y="119.9">dbo.LinkerExternalParameterDefinitionsToCategories</text>
<text x="27.8" y="134.7">dbo.ServiceData , core.System , dbo.Terminology , core.ProjectToSystem</text>
<text x="27.8" y="147.9">dbo.EndPreparationsWelded</text>
<text x="27.8" y="161.1">dbo.ConnectorPreparations , dbo.ConnectorGroups</text>
<text x="27.8" y="168.5">dbo.Project</text>
<text x="38.4" y="192.9">Component , Business , BusinessModel , CatalogGroup , Category , CategoryType ,</text>
<text x="38.4" y="198.7">ComponentGroup , ComponentModifier , ConnectionType</text>
<text x="38.4" y="206.1">FabricationPattern , FabricationPatternOptionType , FileNameModifier , FileType ,</text>
<text x="38.4" y="211.7">Finish</text>
<text x="38.4" y="219.3">MainClass , MainClassModifier , MainSchedule</text>
<text x="38.4" y="226.7">MaterialCode , MaterialGrade , MaterialGroup , MaterialSpecification , MaterialType</text>
<text x="38.4" y="234.2">ReducingClass , ReducingClassModifier , ReducingSchedule</text>
<text x="38.4" y="241.6">SubCategory , SubCategoryModifierAlpha , SubCategoryModifierBravo , Trade</text>
<text x="27.8" y="254.8">ComponentWeldType , WeldType</text>
<text x="38.4" y="269.6">dbo : Product , ConnectorGrouping , ConnectorMapping , SizeSymbol , Gauge</text>
<text x="38.4" y="277">Fabrication : Material , MaterialGroup , Configuration , ItemCustomData</text>
</g>
<g font-size="2.1" fill="#333">
<text x="18.8" y="19.6">#</text>
<text x="25.8" y="19.6">File</text>
<text x="71.5" y="19.6">DB</text>
<text x="84.1" y="19.6">Export source</text>
<text x="154.7" y="19.6">Lookup key in the add-in</text>
<text x="18.8" y="28.8">23</text>
<text x="25.8" y="28.8">CategoryType</text>
<text x="71.5" y="28.8">Content</text>
<text x="84.1" y="28.8">out IsValidForSpool and IsValidForStratus , and SpoolItem</text>
<text x="154.7" y="28.8">–</text>
<text x="84.1" y="32.5">reads IsValidForSpool</text>
</g>
<text font-size="1.9" fill="#333" x="84.7" y="25.1">dbo.CategoryType , not its procedure: the procedure leaves</text>
</svg>
